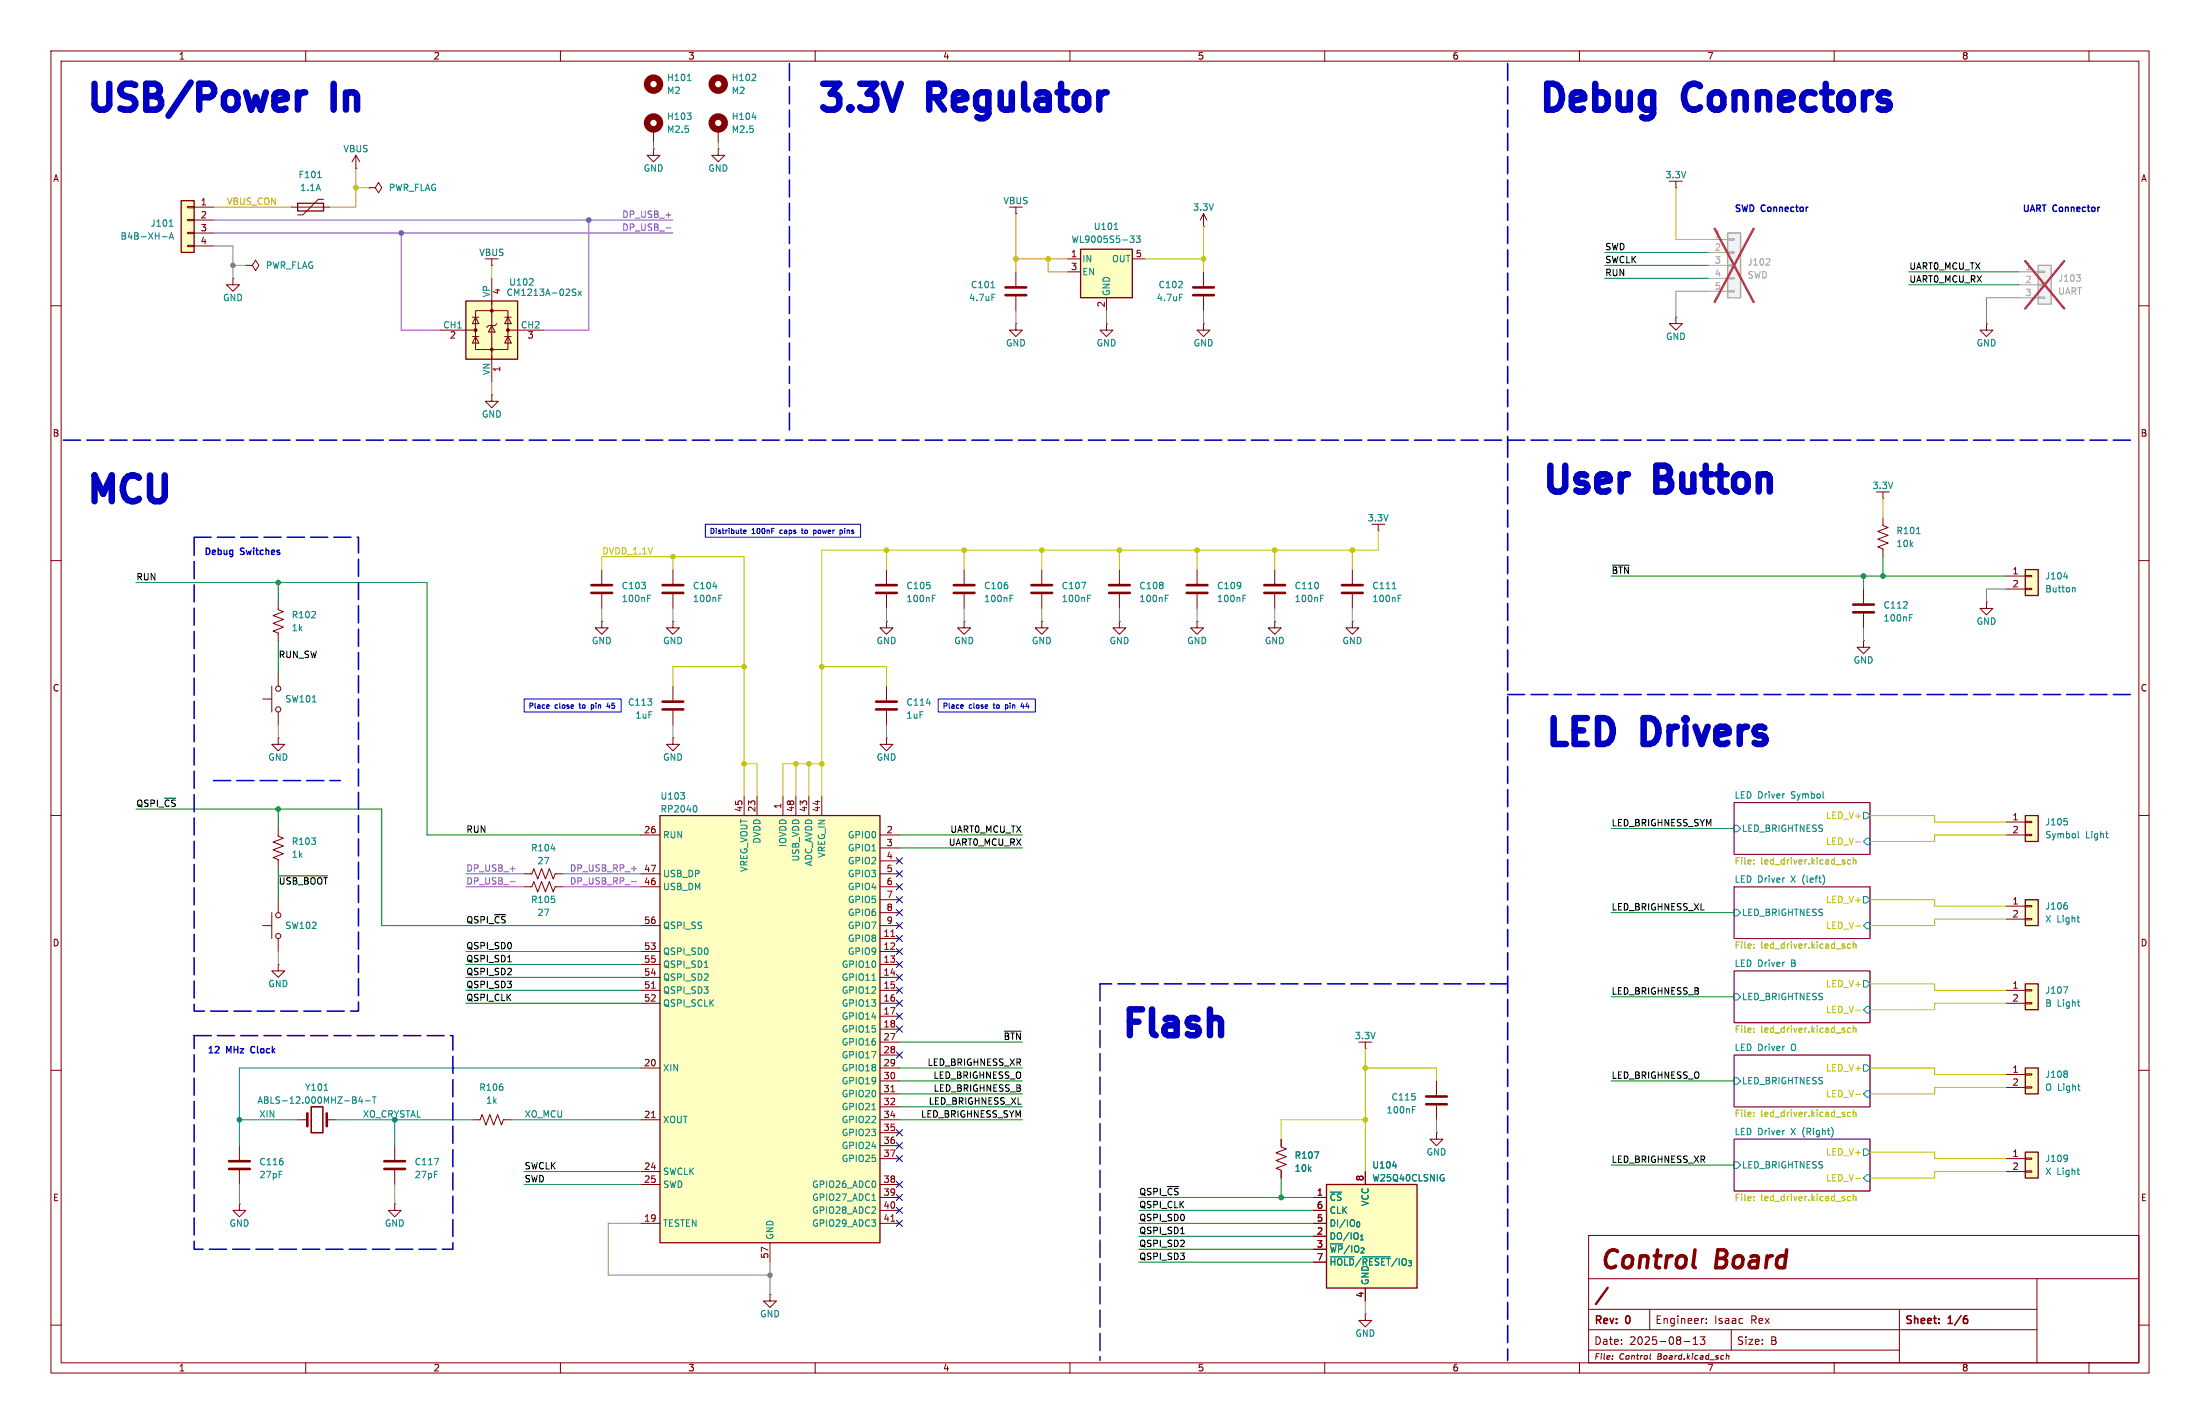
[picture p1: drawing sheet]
<svg xmlns="http://www.w3.org/2000/svg" width="432mm" height="279mm" viewBox="0 0 432 279" stroke-linecap="round" stroke-linejoin="round" font-family="sans-serif">
<path d="M0 0h431.8v279.4h-431.8z" fill="#fff" stroke="#fff" stroke-width=".2"/>
<g fill="none" stroke="#840000" stroke-width=".2">
<path d="M10 10h411.8v259.4h-411.8zM12 12h407.8v255.4h-407.8zM60 10v2M110 10v2M160 10v2M210 10v2M260 10v2M310 10v2M360 10v2M410 10v2M10 60h2M419.8 60h2"/>
<path d="M10 110h2M419.8 110h2M10 160h2M419.8 160h2M10 210h2M419.8 210h2M10 260h2M268 257.8v1.3h1.2l-1.2 1.3-1.3-1.3h1.3M268 257.8h.1M311.8 242.4h108v25h-108zM311.8 256.9h88M311.8 250.9h108"/>
<path d="M323.8 256.9v4M334.3 258.7h.1M334.9 259.5v.2M334.9 258.8v.1M372.8 256.9v10.5M399.8 250.9v16.5M419.8 260h2M60 267.4v2M110 267.4v2M160 267.4v2M210 267.4v2M260 267.4v2"/>
<path d="M310 267.4v2M311.8 264.9h61M311.8 260.9h88M316.5 266v.1M323.9 265.6l-.1 .9 .2 .2M330.5 263.2h1.2M332.3 263.8h.9M332.3 262.7l.5-.4v1.5M333.7 262.3h.9l-.5 .6 .4 .1v.6l-.2 .2-.6-.2M338.2 266h.2M338.9 266.1l.4-.1v.7M338.9 265.6l-.1 1.1"/>
<path d="M339.8 261v3.9M360 267.4v2M410 267.4v2"/>
</g>
<path d="M385.8 258.2h.3M385.9 258.7l.3 .3v.4l-.3 .3" fill="none" stroke="#840000" stroke-width=".3"/>
<path d="M315.6 252.7l-2.4 3.2" fill="none" stroke="#840000" stroke-width=".45"/>
<path d="M340.4 157.5h26.6v10.1h-26.6zM340.4 174h26.6v10.2h-26.6zM340.4 190.5h26.6v10.2h-26.6zM340.4 207h26.6v10.2h-26.6zM340.4 223.5h26.6v10.2h-26.6z" fill="none" stroke="#840084" stroke-width=".2"/>
<path d="M364.2 165.2h1M364.2 198.2h1M364.2 181.7h1M364.2 214.7h1M364.2 231.2h1" fill="none" stroke="#c2c200" stroke-width=".2"/>
<g fill="none" stroke="#008484" stroke-width=".2">
<path d="M365.8 159.4h.6l.6 .6-.6 .7h-.6zM340.4 161.9h.6l.6 .7-.6 .6h-.6zM340.4 178.4h.6l.6 .7-.6 .6h-.6zM358.1 172.2v.9M365.8 175.9h.6l.6 .6-.6 .7h-.6zM366.4 164.5h.6v1.2h-.6l-.6-.6zM340.4 194.9h.6l.6 .7-.6 .6h-.6zM365.8 192.4h.6l.6 .6-.6 .7h-.6zM366.4 197.5h.6v1.3h-.6l-.6-.7zM366.4 181h.6v1.2h-.6l-.6-.6zM340.4 211.5h.6l.6 .6-.6 .6h-.6zM365.8 208.9h.6l.6 .7-.6 .6h-.6z"/>
<path d="M366.4 214h.6v1.3h-.6l-.6-.7zM340.4 228h.6l.6 .6-.6 .6h-.6zM365.8 225.4h.6l.6 .7-.6 .6h-.6zM366.4 230.5h.6v1.3h-.6l-.6-.7z"/>
</g>
<g fill="none" stroke="#848400" stroke-width=".2">
<path d="M344.2 168.8v.1M344.2 169.4v.1M363.2 168.8l-.4-.1-.2 .2 .1 .6h.5M363.7 168.3v1.2M363.7 168.8h.5l.1 .7M344.2 185.3v.1M344.2 185.9v.2M363.2 185.3l-.4-.1-.2 .3 .1 .5h.5M363.7 184.8v1.3M363.7 185.3h.5l.1 .8M344.2 201.8v.1M344.2 202.4v.2"/>
<path d="M344.2 218.3v.1M344.2 219v.1M363.2 201.8l-.4-.1-.2 .3 .1 .5h.5M363.2 218.3l-.4-.1-.2 .3 .1 .5h.5M363.7 201.3v1.3M363.7 217.8v1.3M363.7 201.8h.5l.1 .8M363.7 218.4l.5-.1 .1 .8M344.2 235.5v.1M344.2 234.8v.1M363.2 234.8l-.4-.1-.2 .3 .1 .5h.5M363.7 234.9l.5-.1 .1 .8"/>
<path d="M363.7 234.3v1.3"/>
</g>
<path d="M397.5 209.6h2.5v5h-2.5z" fill="#ffffc2"/>
<path d="M397.5 209.6h2.5v5h-2.5z" fill="none" stroke="#840000" stroke-width=".25"/>
<path d="M393.7 210.8h3.8M393.7 213.4h3.8M397.5 210.7h1.3v.2h-1.3zM397.5 213.2h1.3v.3h-1.3z" fill="none" stroke="#840000" stroke-width=".2"/>
<path d="M405.7 210.2l.1 .2-.1 .2M405.7 210.7l.1 .2-.1 .4M407.8 213.1h.5M408.1 213.9h.2" fill="none" stroke="#008484" stroke-width=".2"/>
<path d="M212.1 48.9h10.1v9.5h-10.1z" fill="#ffffc2"/>
<path d="M212.1 48.9h10.1v9.5h-10.1z" fill="none" stroke="#840000" stroke-width=".25"/>
<g fill="none" stroke="#840000" stroke-width=".2">
<path d="M199.4 41.9h.1M199.4 40.6v1.3M199.4 53.3v2.8M199.4 58.2v2.8M209.5 50.8h2.6M209.5 53.3h2.6M217.2 58.4v2.6M222.2 50.8h2.6M199.4 63.5v1.3h1.3l-1.3 1.2-1.3-1.2h1.3M199.4 63.5h.1M217.2 63.5v1.3h1.2l-1.2 1.2-1.3-1.2h1.3M217.2 63.5h.1"/>
<path d="M204.5 111.8v2.8M204.5 116.6v2.8M174 121.9v1.3h1.3l-1.3 1.3-1.3-1.3h1.3M174 121.9h.1M174 134.6v2.8M174 139.4v2.8M204.5 121.9v1.3h1.2l-1.2 1.3-1.3-1.3h1.3M204.5 121.9h.1M219.7 121.9v1.3h1.3l-1.3 1.3-1.3-1.3h1.3M219.7 121.9h.1M132.1 144.8v1.3h1.2l-1.2 1.2-1.3-1.2h1.3M132.1 144.8h.1"/>
<path d="M174 144.8v1.3h1.3l-1.3 1.2-1.3-1.2h1.3M174 144.8h.1"/>
</g>
<path d="M194.5 56.5h.7M194.7 57.7h.6M218.7 45h.7M221.8 46.3h.8l-.4 .5 .3 .1 .1 .4-.3 .3h-.3M223 46.3h.8l-.4 .5 .3 .1v.5l-.1 .2-.6-.2M212.3 114.2h.8l-.5 1.3M213.5 117.4h.4M213.5 116.8h.6M181.8 138h.8" fill="none" stroke="#008484" stroke-width=".2"/>
<path d="M197.4 56.4h4M197.4 57.9h4M202.4 114.8h4.1M202.4 116.3h4.1M172 137.7h4M172 139.2h4" fill="none" stroke="#840000" stroke-width=".51"/>
<path d="M129.5 160h43.2v83.8h-43.2z" fill="#ffffc2"/>
<path d="M129.5 160h43.2v83.8h-43.2z" fill="none" stroke="#840000" stroke-width=".25"/>
<g fill="none" stroke="#840000" stroke-width=".2">
<path d="M235.6 43.2l.6-1.3 .7 1.3M236.2 44.5h.1M236.2 41.9v2.6M236.2 53.3v2.8M236.2 58.2v2.8M236.2 63.5v1.3h1.3l-1.3 1.2-1.3-1.2h1.3M236.2 63.5h.1M54.6 118.1v1.5l1 .4-2 .8 2 .7-2 .8 2 .8-2 .7 1 .4v1.5M132.1 111.8v2.8M132.1 116.6v2.8M174 111.8v2.8M174 116.6v2.8"/>
<path d="M189.2 111.8v2.8M189.2 116.6v2.8M219.7 111.8v2.8M219.7 116.6v2.8M234.9 111.8v2.8M234.9 116.6v2.8M270.5 104.1h.1M270.5 102.9v1.2M51.6 137.2h1.7M53.3 134.6v5.1M54.6 132.1v2.5M54.6 139.7v2.5"/>
<path d="M189.2 121.9v1.3h1.3l-1.3 1.3-1.2-1.3h1.2M189.2 121.9h.1M234.9 121.9v1.3h1.3l-1.3 1.3-1.2-1.3h1.2M234.9 121.9h.1M54.6 144.8v1.3h1.3l-1.3 1.2-1.3-1.2h1.3M54.6 144.8h.1M146 156.2v3.8M148.6 156.2v3.8M153.7 156.2v3.8M156.2 156.2v3.8M158.7 156.2v3.8M161.3 156.2v3.8"/>
<path d="M125.7 163.8h3.8M125.7 171.5h3.8M125.7 174h3.8M172.7 163.8h3.8M172.7 171.5h3.8M172.7 174h3.8M172.7 166.4h3.8M172.7 168.9h3.8M172.7 176.5h3.8M172.7 179.1h3.8M125.7 181.6h3.8M125.7 186.7h3.8"/>
<path d="M125.7 189.2h3.8M125.7 191.8h3.8M125.7 194.3h3.8M125.7 196.9h3.8M127.9 193.9h.7M172.7 181.6h3.8M172.7 186.7h3.8M172.7 189.2h3.8M172.7 191.8h3.8M172.7 194.3h3.8M172.7 196.9h3.8M172.7 184.2h3.8"/>
<path d="M172.7 199.4h3.8M174.9 183.7h.7M58.4 219.7h1.9M64.1 219.7h1.9M125.7 209.6h3.8M125.7 219.7h3.8M127.9 219.3h.7M172.7 209.6h3.8M172.7 219.7h3.8M172.7 201.9h3.8M172.7 204.5h3.8M172.7 207h3.8"/>
<path d="M172.7 212.1h3.8M172.7 214.6h3.8M172.7 217.2h3.8M174.9 214.2h.7M268 205.7h.1M268 204.5v1.2M281.9 212.1v2.8M281.9 216.9v2.8M77.5 236.2v1.3h1.2l-1.2 1.3-1.3-1.3h1.3M77.5 236.2h.1M77.5 224.8v2.8M77.5 229.6v2.8"/>
<path d="M125.7 229.9h3.8M125.7 232.4h3.8M172.7 232.4h3.8M172.7 222.3h3.8M172.7 224.8h3.8M172.7 227.3h3.8M172.7 235h3.8M172.7 237.5h3.8M174.9 239.6h.7M125.7 240h3.8M151.1 254v1.3h1.3l-1.3 1.2-1.2-1.2h1.2M151.1 254h.1"/>
<path d="M151.1 243.8v3.9M172.7 240h3.8"/>
<circle cx="54.6" cy="139.2" r=".51"/>
<circle cx="54.6" cy="135.1" r=".51"/>
</g>
<g fill="none" stroke="#008484" stroke-width=".2">
<path d="M231.5 57.7h.6M139.9 115.1h.8M141.1 117.4h.4M141.1 116.8h.6M183 117.4h.4M183 116.8h.6M198.2 117.4h.5M198.2 116.8h.6M228.7 117.4h.4M228.7 116.8h.6M244 117.4h.4M244 116.8h.6"/>
<path d="M61.3 137.7h.7M133.6 155.5h.8l-.5 .5M134.3 156.1v.6M136.5 158.1a.79 .79 0 0 1 0 1.2M138.3 189.8h.7M171.1 192.3h.8M63.6 213.9h.7M69.6 215.8l.3 .3-.2 .4M69.8 215.3l.1 .2-.1 .3M70.7 215.1l-.3 1h.8M71 215.6v.9M71.7 216h1"/>
<path d="M73.1 215.2h.7M73.4 215.2v1.3M171.1 217.7h.8M277.2 217.7h.5M277.2 217.1h.6M85.3 227.3h.8l-.5 1.2M171.1 235.5h.8"/>
</g>
<g fill="none" stroke="#840000" stroke-width=".51">
<path d="M234.2 56.4h4.1M234.2 57.9h4.1M130 114.8h4.1M130 116.3h4.1M172 114.8h4M172 116.3h4M187.2 114.8h4.1M187.2 116.3h4.1M217.7 114.8h4M217.7 116.3h4M232.9 114.8h4.1M232.9 116.3h4.1"/>
<path d="M60.3 218.4v2.6M64.1 218.4v2.6M279.9 215.1h4.1M279.9 216.7h4.1M75.4 227.8h4.1M75.4 229.4h4.1"/>
</g>
<path d="M61.1 217.2h2.3v5.1h-2.3z" fill="none" stroke="#840000" stroke-width=".3"/>
<path d="M260.3 232.4h17.8v20.3h-17.8z" fill="#ffffc2"/>
<path d="M260.3 232.4h17.8v20.3h-17.8z" fill="none" stroke="#840000" stroke-width=".25"/>
<g fill="none" stroke="#840000" stroke-width=".2">
<path d="M141 25.4v2.5M118.1 111.8v2.8M118.1 116.6v2.8M250.2 111.8v2.8M250.2 116.6v2.8M265.4 111.8v2.8M265.4 116.6v2.8M365.8 115.6v2.8M132.1 134.6v2.8M132.1 139.4v2.8M250.2 121.9v1.3h1.3l-1.3 1.3-1.3-1.3h1.3M250.2 121.9h.1"/>
<path d="M265.4 121.9v1.3h1.3l-1.3 1.3-1.2-1.3h1.2M265.4 121.9h.1M365.8 125.7v1.3h1.2l-1.2 1.3-1.3-1.3h1.3M365.8 125.7h.1M365.8 120.4v2.8M53.3 179.1v5.1M54.6 162.6v1.5l1 .4-2 .7 2 .8-2 .8 2 .7-2 .8 1 .4v1.5M54.6 176.5v2.6M102.9 171.5h1.5l.4-1.1 .7 2.1 .8-2.1 .8 2.1 .7-2.1 .8 2.1 .4-1h1.5M102.9 174h1.5l.4-1 .7 2 .8-2 .8 2 .7-2 .8 2 .4-1h1.5M51.6 181.6h1.7M54.6 189.2v1.3h1.3l-1.3 1.3-1.3-1.3h1.3"/>
<path d="M54.6 189.2h.1M54.6 184.2v2.5M251.5 223.5v1.5l1 .4-2.1 .8 2.1 .7-2.1 .8 2.1 .8-2.1 .7 1.1 .4v1.5M257.8 235h2.5M257.8 237.5h2.5M268 229.9v2.5M281.9 222.3v1.2h1.3l-1.3 1.3-1.2-1.3h1.2M281.9 222.3h.1M257.8 240h2.5M257.8 242.6h2.5M257.8 245.1h2.5M257.8 247.7h2.5"/>
<path d="M268 252.7v2.6"/>
<circle cx="54.6" cy="179.6" r=".51"/>
<circle cx="54.6" cy="183.6" r=".51"/>
</g>
<g fill="none" stroke="#008484" stroke-width=".2">
<path d="M147.6 15.8h.7M148.3 14.7v.4M147.6 23h.8M127.1 117.4h.4M127.1 116.8h.6M259.2 117.4h.4M259.2 116.8h.6M273.3 115.5h.7M274.4 117.4h.5M274.4 116.8h.6M374.8 121.2h.4M374.8 120.6h.6"/>
<path d="M108.2 166.5h.7M258 226h.8l-.5 1.3M273.3 228.8h.8M283.2 231.2h.2v.4l-.2 .1M283.3 230.4l.1 .1M261.1 246.6h4.7M267.4 246.6h5.5"/>
</g>
<path d="M116.1 114.8h4M116.1 116.3h4M248.2 114.8h4M248.2 116.3h4M263.4 114.8h4.1M263.4 116.3h4.1M363.7 118.6h4.1M130 137.7h4.1M130 139.2h4.1M363.7 120.1h4.1" fill="none" stroke="#840000" stroke-width=".51"/>
<g fill="none" stroke="#840000" stroke-width="1.3">
<circle cx="141" cy="16.5" r="1.27"/>
<circle cx="141" cy="24.1" r="1.27"/>
</g>
<path d="M397.5 111.8h2.5v5h-2.5z" fill="#ffffc2"/>
<path d="M397.5 111.8h2.5v5h-2.5z" fill="none" stroke="#840000" stroke-width=".25"/>
<path d="M141 29.2v1.3h1.2l-1.2 1.3-1.3-1.3h1.3M141 29.2h.1M45.7 54.6v1.3h-1.3l1.3 1.3 1.3-1.3h-1.3M45.7 54.6h.1M393.7 113h3.8M393.7 115.6h3.8M397.5 112.9h1.3v.3h-1.3zM397.5 115.4h1.3v.3h-1.3z" fill="none" stroke="#840000" stroke-width=".2"/>
<path d="M405.1 113.2h.7M406.9 115.3l.4 .2v.6" fill="none" stroke="#008484" stroke-width=".2"/>
<path d="M400 52.1h2.6v7.6h-2.6z" fill="#f0f0f0"/>
<path d="M400 52.1h2.6v7.6h-2.6z" fill="none" stroke="#a1a1a1" stroke-width=".25"/>
<path d="M396.2 53.3h3.8M396.2 55.9h3.8M396.2 58.4h3.8M400 53.2h1.3v.3h-1.3zM400 55.8h1.3v.2h-1.3zM400 58.3h1.3v.2h-1.3zM407.5 53.9h.8l-.4 .5M408.2 54.5l.1 .1-.1 .5" fill="none" stroke="#a1a1a1" stroke-width=".2"/>
<path d="M397.5 51.2l7.7 9.3M405.2 51.2l-7.7 9.3" fill="none" stroke="#ff2626" stroke-width=".46"/>
<path d="M369.6 97.8h.1M369.6 96.5v1.3M369.6 101.6v1.5l1 .4-2 .8 2 .7-2 .8 2 .8-2 .7 1 .4v1.5" fill="none" stroke="#840000" stroke-width=".2"/>
<path d="M376.2 104.7h.7" fill="none" stroke="#008484" stroke-width=".2"/>
<path d="M339.1 45.7h2.5v12.7h-2.5z" fill="#f0f0f0"/>
<path d="M339.1 45.7h2.5v12.7h-2.5z" fill="none" stroke="#a1a1a1" stroke-width=".25"/>
<path d="M335.3 47h3.8M335.3 49.5h3.8M335.3 52.1h3.8M335.3 54.6h3.8M335.3 57.2h3.8M339.1 46.9h1.3v.2h-1.3zM339.1 49.4h1.3v.3h-1.3zM339.1 51.9h1.3v.3h-1.3zM339.1 54.5h1.3v.2h-1.3zM339.1 57h1.3v.3h-1.3zM347.2 50.8l.1 .5-.7 .7h.8" fill="none" stroke="#a1a1a1" stroke-width=".2"/>
<path d="M336.5 44.9l7.7 14.4M344.2 44.9l-7.7 14.4" fill="none" stroke="#ff2626" stroke-width=".46"/>
<path d="M328.9 36.8h.1M328.9 35.6v1.2M48.3 52.1h1.2l.7-1 .6 1-.6 1-.7-1M48.3 52.1h.1M96.5 52.1h.1M96.5 50.8v1.3M96.5 77.5v1.2h1.3l-1.3 1.3-1.3-1.3h1.3M96.5 77.5h.1M328.9 62.2v1.3h1.3l-1.3 1.3-1.2-1.3h1.2M328.9 62.2h.1M389.9 63.5v1.3h1.3l-1.3 1.2-1.3-1.2h1.3M389.9 63.5h.1" fill="none" stroke="#840000" stroke-width=".2"/>
<path d="M91.4 59.1h10.2v11.4h-10.2z" fill="#ffffc2"/>
<g fill="none" stroke="#840000" stroke-width=".2">
<path d="M96.5 54.6v20.3M86.4 64.8h6.9M92.7 62.2h1.3M92.7 66h1.3M93.3 61h6.4v7.6h-6.4zM93.3 62.2l.7 1.3h-1.3zM93.3 66l.7 1.3h-1.3zM96.5 63.9l.7 1.3h-1.3zM97.5 63.5l-.3 .4h-1.3l-.4 .4M99.1 62.2h1.2M99.1 66h1.2M99.7 62.2l.6 1.3h-1.2z"/>
<path d="M99.7 66l.6 1.3h-1.2zM99.7 64.8h7M389.9 118.1v1.3h1.3l-1.3 1.3-1.3-1.3h1.3M389.9 118.1h.1M132.1 121.9v1.3h1.2l-1.2 1.3-1.3-1.3h1.3M132.1 121.9h.1"/>
</g>
<path d="M91.4 59.1h10.2v11.4h-10.2z" fill="none" stroke="#840000" stroke-width=".25"/>
<g fill="#840000" stroke="#840000" stroke-width=".2">
<circle cx="93.3" cy="64.8" r=".28"/>
<circle cx="96.5" cy="61" r=".28"/>
<circle cx="96.5" cy="68.6" r=".28"/>
<circle cx="99.7" cy="64.8" r=".28"/>
</g>
<g fill="none" stroke="#008484" stroke-width=".2">
<path d="M99.9 56.8a.61 .61 0 0 0-.2 .8 .61 .61 0 0 0 .8 .3M101 58v-1.3l.4 .9 .4-.9v1.3M102.4 58h.7M102.4 57.1l.4-.4v1.3M103.9 56h.8M104.3 56.8v.5l-.8 .7h.8M104.6 54.8v.4M104.8 58h.7M104.8 57.1l.4-.4v1.3M106 56.7h.7l-.4 .5 .4 .1v.6l-.2 .1-.5-.1M107.1 58l.4-1.3 .5 1.3M107.2 57.6h.6"/>
<path d="M108.4 57.5h.9M110.1 56.8l.1-.1a.68 .68 0 0 1 .4 .6 .68 .68 0 0 1-.4 .7 .84 .84 0 0 1-.1-1.2zM111.1 56.8l.5-.1 .2 .4-.8 .9h.8M113 56.8l-.5-.1-.1 .1v.4l.5 .2 .1 .3-.2 .3-.5-.1M113.5 57.1l.6 .9M114.1 57.1l-.6 .9"/>
</g>
<path d="M397.5 160h2.5v5.1h-2.5z" fill="#ffffc2"/>
<path d="M397.5 160h2.5v5.1h-2.5z" fill="none" stroke="#840000" stroke-width=".25"/>
<path d="M69.8 33h.1M69.8 30.5l.8 1.3M69.8 30.5l-.7 1.3M69.8 30.5v2.5M393.7 161.3h3.8M393.7 163.8h3.8M397.5 161.2h1.3v.2h-1.3zM397.5 163.7h1.3v.3h-1.3z" fill="none" stroke="#840000" stroke-width=".2"/>
<path d="M134.9 15.8h.7M405.1 160.6h.6M405.7 161.1l.1 .2-.1 .5M407.9 163.1v1.1l.2 .2M413.3 163.6h.5M413.6 164.4h.2" fill="none" stroke="#008484" stroke-width=".2"/>
<circle cx="128.3" cy="16.5" r="1.27" fill="none" stroke="#840000" stroke-width="1.3"/>
<path d="M35.6 39.4h2.5v10.1h-2.5z" fill="#ffffc2"/>
<path d="M35.6 39.4h2.5v10.1h-2.5zM58.4 39.9h5.1v1.5h-5.1z" fill="none" stroke="#840000" stroke-width=".25"/>
<g fill="none" stroke="#840000" stroke-width=".2">
<path d="M63.5 39.1h-1l-3.1 3.1h-1M128.3 29.2v1.3h1.2l-1.2 1.3-1.3-1.3h1.3M128.3 29.2h.1M128.3 25.4v2.5M36.8 40.5h1.3v.3h-1.3zM36.8 43.1h1.3v.2h-1.3zM36.8 45.6h1.3v.2h-1.3zM36.8 48.1h1.3v.3h-1.3zM38.1 40.6h3.8M38.1 43.2h3.8M38.1 45.7h3.8M38.1 48.3h3.8"/>
<path d="M57.1 40.6h7.7M92.7 219.7h1.5l.4-1 .8 2 .7-2 .8 2 .8-2 .7 2 .4-1h1.5M47 236.2v1.3h1.3l-1.3 1.3-1.3-1.3h1.3M47 236.2h.1M47 224.8v2.8M47 229.6v2.8"/>
</g>
<path d="M62.4 34.9h.7M134.9 22.2h.7l-.4 .5M135.6 22.8v.5M31.8 46.5h1M33.2 46.9l.4-1.2 .5 1.2M33.2 44.4h.7M33.3 46.6h.6" fill="none" stroke="#008484" stroke-width=".2"/>
<circle cx="128.3" cy="24.1" r="1.27" fill="none" stroke="#840000" stroke-width="1.3"/>
<path d="M45 227.8h4M45 229.4h4" fill="none" stroke="#840000" stroke-width=".51"/>
<path d="M397.5 226.1h2.5v5h-2.5z" fill="#ffffc2"/>
<path d="M397.5 226.1h2.5v5h-2.5z" fill="none" stroke="#840000" stroke-width=".25"/>
<path d="M72.4 36.8h1.3l.6-1 .6 1-.6 1-.6-1M72.4 36.8h.1M393.7 227.3h3.8M393.7 229.9h3.8M397.5 227.2h1.3v.3h-1.3zM397.5 229.7h1.3v.3h-1.3z" fill="none" stroke="#840000" stroke-width=".2"/>
<path d="M405.7 226.7l.1 .7-.2 .4M405.8 227.2l-.1 .2M407.7 229.6h.4M408 230.4h.1" fill="none" stroke="#008484" stroke-width=".2"/>
<path d="M397.5 176.5h2.5v5.1h-2.5z" fill="#ffffc2"/>
<path d="M397.5 176.5h2.5v5.1h-2.5z" fill="none" stroke="#840000" stroke-width=".25"/>
<path d="M393.7 177.8h3.8M397.5 177.7h1.3v.2h-1.3zM393.7 180.3h3.8M397.5 180.2h1.3v.3h-1.3z" fill="none" stroke="#840000" stroke-width=".2"/>
<path d="M405.7 177.7l.1 .1-.1 .5M407.7 180.1h.4M408 180.9h.1" fill="none" stroke="#008484" stroke-width=".2"/>
<path d="M397.5 193h2.5v5.1h-2.5z" fill="#ffffc2"/>
<path d="M397.5 193h2.5v5.1h-2.5z" fill="none" stroke="#840000" stroke-width=".25"/>
<g fill="none" stroke="#840000" stroke-width=".2">
<path d="M118.1 121.9v1.3h1.3l-1.3 1.3-1.3-1.3h1.3M118.1 121.9h.1M393.7 194.3h3.8M393.7 196.9h3.8M397.5 194.2h1.3v.2h-1.3zM397.5 196.7h1.3v.3h-1.3zM251.5 223.5v1.3M251.5 229.9v1.2M257.8 235h2.5M257.8 237.5h2.5M268 229.9v2.5M257.8 240h2.5"/>
<path d="M257.8 242.6h2.5M257.8 245.1h2.5M257.8 247.7h2.5M268 252.7v2.6"/>
</g>
<g fill="none" stroke="#008484" stroke-width=".2">
<path d="M405 193.6h.8l-.5 1.3M407.7 196.6h.5M408.1 197.4h.1M47 219.7h11.4M66 219.7h26.7M77.5 219.7v5.1M100.3 219.7h25.4M125.7 209.6h-78.7v15.2M258 226h.8l-.5 1.3M273.3 228.8h.8M283.2 231.2h.2v.4l-.2 .1M283.3 230.4l.1 .1"/>
<path d="M261.1 246.6h4.7M267.4 246.6h5.5"/>
</g>
<g fill="none" stroke="#9a3dba" stroke-width=".2">
<path d="M41.9 43.2h90.2M41.9 45.7h90.2M78.7 45.7v19.1h7.7M115.6 43.2v21.6h-8.9M130.7 42.2h1M130.7 44.7h1M91.4 174h11.5M91.4 171.5h11.5M100.1 170.5h1M100.1 173h1M110.5 174h15.2M110.5 171.5h15.2"/>
<path d="M124 170.5h.9M124 173h.9"/>
</g>
<path d="M316.5 110.9h3.3M54.8 171.9h9.5M99.6 188.7h.8M197.1 202.3h3.3M231.7 242.1h.7" fill="none" stroke="#000" stroke-width=".2"/>
<path d="M154.9 12.4v73.2M295.9 12.4v74M12.4 86.4h283.5M295.9 86.4h123.5M295.9 86.4v180.6M38.1 105.4h32.3v93h-32.3zM295.9 136.3h123.5M41.9 153.2h24.9M215.9 193v74M295.9 193h-80M38.1 203.2h50.8v41.9h-50.8z" fill="none" stroke="#0000c2" stroke-width=".3" stroke-dasharray="3.4 1.2"/>
<g fill="none" stroke="#c2c200" stroke-width=".2">
<path d="M328.9 36.8v10.2h6.4M224.8 50.8h11.4M236.2 44.5v8.8M369.6 97.8v3.8M118.1 111.8v-2.6h27.9v47M132.1 109.2v2.6M174 108v3.8M189.2 108v3.8M204.5 108v3.8M219.7 108v3.8M234.9 108v3.8M250.2 108v3.8"/>
<path d="M265.4 108v3.8M270.5 104.1v3.9h-109.2v48.2M146 130.8h-13.9v3.8M161.3 130.8h12.7v3.8M146 149.9h2.6v6.3M156.2 149.9v6.3M158.7 149.9v6.3M161.3 149.9h-7.6v6.3M367 160h12.7v1.3h14M367 176.5h12.7v1.3h14M393.7 163.8h-14v1.3h-12.7M367 193h12.7v1.3h14"/>
<path d="M393.7 180.3h-14v1.3h-12.7M393.7 196.9h-14v1.2h-12.7M268 209.6h13.9v2.5M268 205.7v24.2M268 219.7h-16.5v3.8M367 209.6h12.7v1.2h14M393.7 213.4h-14v1.2h-12.7M367 226.1h12.7v1.2h14M393.7 229.9h-14v1.2h-12.7"/>
</g>
<path d="M69.8 33v7.6h-5M69.8 36.8h2.6M41.9 40.6h15.2M96.5 52.1v2.5M199.4 41.9v11.4M199.4 50.8h10.1M205.7 50.8v2.5h3.8" fill="none" stroke="#dd8500" stroke-width=".2"/>
<g fill="none" stroke="#848484" stroke-width=".2">
<path d="M128.3 27.9v1.3M141 27.9v1.3M41.9 48.3h3.8v6.3M45.7 52.1h2.6M335.3 57.2h-6.4v5M396.2 58.4h-6.3v5.1M96.5 74.9v2.6M199.4 61v2.5M217.2 61v2.5M236.2 61v2.5M118.1 119.4v2.5M132.1 119.4v2.5"/>
<path d="M174 119.4v2.5M189.2 119.4v2.5M204.5 119.4v2.5M219.7 119.4v2.5M234.9 119.4v2.5M250.2 119.4v2.5M265.4 119.4v2.5M393.7 115.6h-3.8v2.5M365.8 123.2v2.5M54.6 142.2v2.6M132.1 142.2v2.6M174 142.2v2.6"/>
<path d="M54.6 186.7v2.5M281.9 219.7v2.6M47 232.4v3.8M77.5 232.4v3.8M125.7 240h-6.3v10.2h31.7M151.1 247.7v6.3M268 255.3v2.5"/>
</g>
<g fill="none" stroke="#008400" stroke-width=".2">
<path d="M315 49.5h20.3M315 54.6h20.3M315 52.1h20.3M374.6 53.3h21.6M374.6 55.9h21.6M26.7 114.3h57.1v49.5h41.9M54.6 114.3v3.8M316.2 113h77.5M365.8 113v2.6M369.6 109.2v3.8M54.6 125.7v6.4M26.7 158.8h48.2v22.8h50.8"/>
<path d="M54.6 158.8v3.8M54.6 170.2v6.3M176.5 166.4h24.2M176.5 163.8h24.2M316.2 162.6h24.2M316.2 179.1h24.2M91.4 191.8h34.3M91.4 194.3h34.3M91.4 189.2h34.3M91.4 186.7h34.3M91.4 196.9h34.3M316.2 195.6h24.2"/>
<path d="M176.5 204.5h24.2M176.5 219.7h24.2M176.5 209.6h24.2M176.5 212.1h24.2M176.5 217.2h24.2M176.5 214.6h24.2M316.2 212.1h24.2M102.9 232.4h22.8M102.9 229.9h22.8M223.5 235h34.3M223.5 237.5h34.3M251.5 231.1v3.9"/>
<path d="M316.2 228.6h24.2M223.5 247.7h34.3M223.5 240h34.3M223.5 245.1h34.3M223.5 242.6h34.3"/>
</g>
<g fill="none" stroke="#000084" stroke-width=".2">
<path d="M175.9 168.3l1.2 1.2M175.9 170.8l1.2 1.3M175.9 178.5l1.2 1.2M175.9 175.9l1.2 1.2M175.9 173.4l1.2 1.2M177.1 168.3l-1.2 1.2M177.1 170.8l-1.2 1.3M177.1 178.5l-1.2 1.2M177.1 175.9l-1.2 1.2M177.1 173.4l-1.2 1.2M175.9 196.2l1.2 1.3M175.9 198.8l1.2 1.2"/>
<path d="M175.9 181l1.2 1.2M175.9 191.2l1.2 1.2M175.9 183.5l1.2 1.3M175.9 193.7l1.2 1.2M175.9 188.6l1.2 1.2M175.9 186.1l1.2 1.2M177.1 196.2l-1.2 1.3M177.1 198.8l-1.2 1.2M177.1 181l-1.2 1.2M177.1 191.2l-1.2 1.2M177.1 183.5l-1.2 1.3M177.1 193.7l-1.2 1.2"/>
<path d="M177.1 188.6l-1.2 1.2M177.1 186.1l-1.2 1.2M175.9 201.3l1.2 1.2M175.9 206.4l1.2 1.2M177.1 201.3l-1.2 1.2M177.1 206.4l-1.2 1.2M175.9 221.6l1.2 1.3M175.9 224.2l1.2 1.2M175.9 226.7l1.2 1.2M175.9 236.9l1.2 1.2M175.9 239.4l1.2 1.2M175.9 234.3l1.2 1.3"/>
<path d="M175.9 231.8l1.2 1.2M177.1 221.6l-1.2 1.3M177.1 224.2l-1.2 1.2M177.1 226.7l-1.2 1.2M177.1 236.9l-1.2 1.2M177.1 239.4l-1.2 1.2M177.1 234.3l-1.2 1.3M177.1 231.8l-1.2 1.2"/>
</g>
<g fill="none" stroke="#0000c2" stroke-width=".2">
<path d="M138.4 102.9h30.5v2.5h-30.5zM140.1 103.8l-.5-.1v1M140.6 103.7v.1M141.9 103.7v.8M143.1 103.7v.1M143.6 103.7v1M145.4 103.7v.8M146.1 104l.3 .1v.2h-.4M146.4 104.6l-.3 .1M147.8 103.8l.1-.1v1M148.7 103.8h.4M149.6 103.8h.4"/>
<path d="M152 103.7h-.5v1M153.1 104.1v.5M157.3 104h.4M157.4 103.7v.8l.3 .2M160 104l.2 .2v.3l-.2 .2M165.8 103.7v.1M165.8 104v.7M102.9 137.2h19v2.5h-19zM104.5 138.1l-.5-.1v1M105 138v.8M109.9 138v.8M113.6 138.3h.4"/>
<path d="M113.8 138v.8M116.1 138.3h.2l.2 .2M116.1 138.3v1M116.5 138.8l-.2 .2-.2-.1M117 138v.1M119.3 137.9l-.2 .7h.6M119.6 138.3v.7M120.6 138h-.5v.4M184.1 137.2h19.1v2.5h-19.1zM185.8 138.1l-.5-.1v1M186.3 138v.8M191.1 138v.8"/>
<path d="M194.9 138.3h.4M195.1 138v.8M197.3 138.3h.3l.2 .2M197.3 138.3v1M197.8 138.8l-.2 .2-.3-.1M198.3 138v.1M200.6 137.9l-.2 .7h.6M200.9 138.3v.7M201.6 137.9l-.2 .7"/>
</g>
<g fill="none" stroke="#0000c2" stroke-width="1.3">
<path d="M18.6 16.4v4.1M21.5 16.4v4.1M26.5 16.7l-.7-.3h-1.2a1.3 1.3 0 0 0-1 1.5M31.4 17.9a1.3 1.3 0 0 0-1-1.5h-1.7v5.1M37.4 16.2l-4.3 6.5M42 18.1a1.38 1.38 0 0 0-.9-1.7h-2v5.1M58.5 18.1v3.4M59.9 18.1a1.3 1.3 0 0 0-1.4 1M65.5 16.4v5.1M161.6 16.4h3.1l-1.7 2M168.8 16.4h3.2l-1.7 2M173.4 16.4l1.7 5.1 1.7-5.1"/>
<path d="M185.3 18.1a1.38 1.38 0 0 0-1-1.7h-1.9v5.1M201 16.4v4.4M208.3 16.4v4.4M306.3 17.6l-.7-.9-.7-.3h-1.2v5.1M313.1 16.4v5.1M333.7 16.9a1.76 1.76 0 0 0-2.9 .7M358.3 16.4v4.4M18.6 98.4v-5.1l1.6 3.6 1.7-3.6v5.1M27.3 93.8a1.76 1.76 0 0 0-2.9 .7M29.4 93.3v4.1M32.3 93.3v4.1M304.3 91.4v4.1"/>
<path d="M307.2 91.4v4.1M327.8 92.8a1.3 1.3 0 0 0-1-1.4h-1.7v5M334.8 91.4v4.3M337.7 91.4v4.3M304.9 140.9v5.1M311.5 140.9h-2.4v5.1M316.3 142.1l-.7-1-.7-.2h-1.3v5.1M325.3 142.1l-.8-1-.7-.2h-1.2v5.1M330.8 140.9l-.2 .2 .2 .3M330.8 140.9l.3 .2-.3 .3M330.8 140.9v.5M224.2 198h-2.4v5.1"/>
<path d="M226.1 198v4.4M237.5 198v5.1"/>
</g>
<path d="M49.3 205.5l-.1 .4 .1 .5" fill="none" stroke="#0000c2" stroke-width=".25"/>
<g fill="#c2c200" stroke="#c2c200" stroke-width=".2">
<circle cx="146" cy="149.9" r=".46"/>
<circle cx="146" cy="130.8" r=".46"/>
<circle cx="156.2" cy="149.9" r=".46"/>
<circle cx="158.7" cy="149.9" r=".46"/>
<circle cx="161.3" cy="130.8" r=".46"/>
<circle cx="161.3" cy="149.9" r=".46"/>
<circle cx="132.1" cy="109.2" r=".46"/>
<circle cx="268" cy="219.7" r=".46"/>
<circle cx="268" cy="209.6" r=".46"/>
<circle cx="265.4" cy="108" r=".46"/>
<circle cx="236.2" cy="50.8" r=".46"/>
<circle cx="250.2" cy="108" r=".46"/>
<circle cx="204.5" cy="108" r=".46"/>
<circle cx="189.2" cy="108" r=".46"/>
<circle cx="234.9" cy="108" r=".46"/>
<circle cx="174" cy="108" r=".46"/>
<circle cx="219.7" cy="108" r=".46"/>
</g>
<g fill="#008400" stroke="#008400" stroke-width=".2">
<circle cx="54.6" cy="158.8" r=".46"/>
<circle cx="54.6" cy="114.3" r=".46"/>
<circle cx="251.5" cy="235" r=".46"/>
<circle cx="369.6" cy="113" r=".46"/>
<circle cx="365.8" cy="113" r=".46"/>
</g>
<g fill="#848484" stroke="#848484" stroke-width=".2">
<circle cx="45.7" cy="52.1" r=".46"/>
<circle cx="151.1" cy="250.2" r=".46"/>
</g>
<g fill="#dd8500" stroke="#dd8500" stroke-width=".2">
<circle cx="69.8" cy="36.8" r=".46"/>
<circle cx="199.4" cy="50.8" r=".46"/>
<circle cx="205.7" cy="50.8" r=".46"/>
</g>
<g fill="#9a3dba" stroke="#9a3dba" stroke-width=".2">
<circle cx="78.7" cy="45.7" r=".46"/>
<circle cx="115.6" cy="43.2" r=".46"/>
</g>
<circle cx="47" cy="219.7" r=".46" fill="#008484" stroke="#008484" stroke-width=".2"/>
<g font-size="7.1" fill="#0000c2">
<text x="16.5" y="25.2">USB/Power</text>
<text x="66.2" y="25.2">In</text>
<text x="160" y="25.2">3.3V</text>
<text x="183.1" y="25.2">Regulator</text>
<text x="301.6" y="25.2">Debug</text>
<text x="331.5" y="25.2">Connectors</text>
<text x="16.5" y="102">MCU</text>
<text x="302.3" y="100.1">User</text>
<text x="325.9" y="100.1">Button</text>
<text x="302.9" y="149.6">LED</text>
<text x="323.3" y="149.6">Drivers</text>
<text x="219.7" y="206.8">Flash</text>
</g>
<g font-size="4.9" fill="#840000">
<text x="313.8" y="249.9">Control</text>
<text x="336.9" y="249.9">Board</text>
</g>
<g font-size="2.1" fill="#840000">
<text x="312.8" y="260.2">Rev:</text>
<text x="319.2" y="260.2">0</text>
<text x="324.8" y="260">Engineer:</text>
<text x="336.5" y="260">Isaac</text>
<text x="343.7" y="260">Rex</text>
<text x="373.8" y="260.2">Sheet:</text>
<text x="382.5" y="260.2">1/6</text>
<text x="312.8" y="264.1">Date:</text>
<text x="319.8" y="264.1">2025-08-13</text>
<text x="340.8" y="264.1">Size:</text>
<text x="347.5" y="264.1">B</text>
</g>
<g font-size="1.8" fill="#840000">
<text x="35" y="11.9">1</text>
<text x="85" y="11.9">2</text>
<text x="135" y="11.9">3</text>
<text x="185" y="11.9">4</text>
<text x="235" y="11.9">5</text>
<text x="285" y="11.9">6</text>
<text x="335" y="11.9">7</text>
<text x="385" y="11.9">8</text>
<text x="10.3" y="35.9">A</text>
<text x="420.1" y="35.9">A</text>
<text x="39.3" y="40.4">1</text>
<text x="39.3" y="42.9">2</text>
<text x="39.3" y="45.5">3</text>
<text x="39.3" y="48">4</text>
<text x="210.1" y="50.5">1</text>
<text x="210.1" y="53.1">3</text>
<text x="222.8" y="50.5">5</text>
<text x="98.5" y="57.9" transform="rotate(-90 98.5 57.9)">4</text>
<text x="216.9" y="60.4" transform="rotate(-90 216.9 60.4)">2</text>
<text x="88.2" y="66.8">2</text>
<text x="103.4" y="66.8">3</text>
<text x="98.5" y="73.1" transform="rotate(-90 98.5 73.1)">1</text>
<text x="10.3" y="85.9">B</text>
<text x="420.1" y="85.9">B</text>
<text x="394.9" y="112.8">1</text>
<text x="394.9" y="115.3">2</text>
<text x="10.3" y="135.9">C</text>
<text x="420.1" y="135.9">C</text>
<text x="145.8" y="159.4" transform="rotate(-90 145.8 159.4)">45</text>
<text x="148.3" y="159.4" transform="rotate(-90 148.3 159.4)">23</text>
<text x="153.4" y="158.8" transform="rotate(-90 153.4 158.8)">1</text>
<text x="156" y="159.4" transform="rotate(-90 156 159.4)">48</text>
<text x="158.5" y="159.4" transform="rotate(-90 158.5 159.4)">43</text>
<text x="161" y="159.4" transform="rotate(-90 161 159.4)">44</text>
<text x="394.9" y="161">1</text>
<text x="126.3" y="163.6">26</text>
<text x="173.9" y="163.6">2</text>
<text x="173.9" y="166.1">3</text>
<text x="394.9" y="163.6">2</text>
<text x="126.3" y="171.2">47</text>
<text x="126.3" y="173.7">46</text>
<text x="173.9" y="168.7">4</text>
<text x="173.9" y="171.2">5</text>
<text x="173.9" y="173.7">6</text>
<text x="173.9" y="176.3">7</text>
<text x="173.9" y="178.8">8</text>
<text x="394.9" y="177.5">1</text>
<text x="10.3" y="185.9">D</text>
<text x="126.3" y="181.4">56</text>
<text x="173.3" y="183.9">11</text>
<text x="173.9" y="181.4">9</text>
<text x="394.9" y="180.1">2</text>
<text x="420.1" y="185.9">D</text>
<text x="126.3" y="186.4">53</text>
<text x="126.3" y="189">55</text>
<text x="126.3" y="191.5">54</text>
<text x="173.3" y="186.4">12</text>
<text x="173.3" y="189">13</text>
<text x="173.3" y="191.5">14</text>
<text x="126.3" y="194.1">51</text>
<text x="126.3" y="196.6">52</text>
<text x="173.3" y="194.1">15</text>
<text x="173.3" y="196.6">16</text>
<text x="394.9" y="194.1">1</text>
<text x="394.9" y="196.6">2</text>
<text x="173.3" y="199.1">17</text>
<text x="173.3" y="201.7">18</text>
<text x="126.3" y="209.3">20</text>
<text x="173.3" y="204.2">27</text>
<text x="173.3" y="206.8">28</text>
<text x="173.3" y="209.3">29</text>
<text x="173.3" y="211.8">30</text>
<text x="173.3" y="214.4">31</text>
<text x="394.9" y="210.6">1</text>
<text x="394.9" y="213.1">2</text>
<text x="126.3" y="219.5">21</text>
<text x="173.3" y="216.9">32</text>
<text x="173.3" y="219.5">34</text>
<text x="173.3" y="222">35</text>
<text x="173.3" y="224.5">36</text>
<text x="173.3" y="227.1">37</text>
<text x="394.9" y="227.1">1</text>
<text x="126.3" y="229.6">24</text>
<text x="126.3" y="232.2">25</text>
<text x="173.3" y="232.2">38</text>
<text x="267.7" y="231.8" transform="rotate(-90 267.7 231.8)">8</text>
<text x="394.9" y="229.6">2</text>
<text x="10.3" y="235.9">E</text>
<text x="126.3" y="239.8">19</text>
<text x="173.3" y="234.7">39</text>
<text x="173.3" y="237.2">40</text>
<text x="173.3" y="239.8">41</text>
<text x="258.4" y="234.7">1</text>
<text x="258.4" y="237.2">6</text>
<text x="258.4" y="239.8">5</text>
<text x="420.1" y="235.9">E</text>
<text x="258.4" y="242.3">2</text>
<text x="258.4" y="244.9">3</text>
<text x="150.9" y="247.1" transform="rotate(-90 150.9 247.1)">57</text>
<text x="258.4" y="247.4">7</text>
<text x="267.7" y="254.7" transform="rotate(-90 267.7 254.7)">4</text>
<text x="35" y="269.3">1</text>
<text x="85" y="269.3">2</text>
<text x="135" y="269.3">3</text>
<text x="185" y="269.3">4</text>
<text x="235" y="269.3">5</text>
<text x="285" y="269.3">6</text>
<text x="335" y="269.3">7</text>
<text x="385" y="269.3">8</text>
</g>
<g font-size="1.8" fill="#008484">
<text x="130.8" y="16.1">H101</text>
<text x="143.5" y="16.1">H102</text>
<text x="130.8" y="18.6">M2</text>
<text x="130.8" y="23.7">H103</text>
<text x="143.5" y="18.6">M2</text>
<text x="143.5" y="23.7">H104</text>
<text x="130.8" y="26.3">M2.5</text>
<text x="143.5" y="26.3">M2.5</text>
<text x="58.5" y="35.2">F101</text>
<text x="67.3" y="30.1">VBUS</text>
<text x="126.2" y="33.9">GND</text>
<text x="138.9" y="33.9">GND</text>
<text x="326.8" y="35.2">3.3V</text>
<text x="58.8" y="37.7">1.1A</text>
<text x="76.2" y="37.7">PWR_FLAG</text>
<text x="196.8" y="40.3">VBUS</text>
<text x="234.1" y="41.5">3.3V</text>
<text x="23.6" y="47.2">B4B-XH-A</text>
<text x="29.5" y="44.7">J101</text>
<text x="210.2" y="47.9">WL9005S5-33</text>
<text x="214.6" y="45.3">U101</text>
<text x="52.1" y="52.9">PWR_FLAG</text>
<text x="94" y="50.4">VBUS</text>
<text x="212.3" y="51.7">IN</text>
<text x="218.2" y="51.7">OUT</text>
<text x="43.7" y="59.3">GND</text>
<text x="96.3" y="58.4" transform="rotate(-90 96.3 58.4)">VP</text>
<text x="99.8" y="56.2">U102</text>
<text x="190.1" y="59.3">4.7uF</text>
<text x="190.5" y="56.7">C101</text>
<text x="212.3" y="54.2">EN</text>
<text x="218" y="58.2" transform="rotate(-90 218 58.2)">GND</text>
<text x="226.9" y="59.3">4.7uF</text>
<text x="227.3" y="56.7">C102</text>
<text x="86.9" y="64.5">CH1</text>
<text x="102.1" y="64.5">CH2</text>
<text x="197.4" y="68.2">GND</text>
<text x="215.1" y="68.2">GND</text>
<text x="234.2" y="68.2">GND</text>
<text x="326.9" y="66.9">GND</text>
<text x="387.9" y="68.2">GND</text>
<text x="96.3" y="73.7" transform="rotate(-90 96.3 73.7)">VN</text>
<text x="94.5" y="82.1">GND</text>
<text x="367.4" y="96.2">3.3V</text>
<text x="268.4" y="102.5">3.3V</text>
<text x="372.1" y="105">R101</text>
<text x="372.1" y="107.5">10k</text>
<text x="401.3" y="113.9">J104</text>
<text x="121.9" y="115.8">C103</text>
<text x="121.9" y="118.3">100nF</text>
<text x="135.9" y="115.8">C104</text>
<text x="135.9" y="118.3">100nF</text>
<text x="177.8" y="115.8">C105</text>
<text x="177.8" y="118.3">100nF</text>
<text x="193" y="115.8">C106</text>
<text x="193" y="118.3">100nF</text>
<text x="208.3" y="115.8">C107</text>
<text x="208.3" y="118.3">100nF</text>
<text x="223.5" y="115.8">C108</text>
<text x="223.5" y="118.3">100nF</text>
<text x="238.8" y="115.8">C109</text>
<text x="238.8" y="118.3">100nF</text>
<text x="254" y="115.8">C110</text>
<text x="254" y="118.3">100nF</text>
<text x="269.2" y="115.8">C111</text>
<text x="269.2" y="118.3">100nF</text>
<text x="369.6" y="119.6">C112</text>
<text x="401.3" y="116.4">Button</text>
<text x="57.2" y="121.5">R102</text>
<text x="57.2" y="124.1">1k</text>
<text x="369.6" y="122.1">100nF</text>
<text x="387.9" y="122.8">GND</text>
<text x="116.1" y="126.6">GND</text>
<text x="130" y="126.6">GND</text>
<text x="172" y="126.6">GND</text>
<text x="187.2" y="126.6">GND</text>
<text x="202.4" y="126.6">GND</text>
<text x="217.7" y="126.6">GND</text>
<text x="232.9" y="126.6">GND</text>
<text x="248.2" y="126.6">GND</text>
<text x="263.4" y="126.6">GND</text>
<text x="363.7" y="130.4">GND</text>
<text x="55.9" y="138">SW101</text>
<text x="123.2" y="138.7">C113</text>
<text x="124.6" y="141.2">1uF</text>
<text x="177.8" y="138.7">C114</text>
<text x="177.8" y="141.2">1uF</text>
<text x="52.6" y="149.5">GND</text>
<text x="130" y="149.5">GND</text>
<text x="172" y="149.5">GND</text>
<text x="129.5" y="157.1">U103</text>
<text x="129.5" y="159.6">RP2040</text>
<text x="340.4" y="156.8">LED Driver</text>
<text x="351.7" y="156.8">Symbol</text>
<text x="57.2" y="166">R103</text>
<text x="104.1" y="167.2">R104</text>
<text x="130" y="164.7">RUN</text>
<text x="149.5" y="165.6" transform="rotate(-90 149.5 165.6)">DVDD</text>
<text x="154.5" y="166.3" transform="rotate(-90 154.5 166.3)">IOVDD</text>
<text x="166.3" y="164.7">GPIO0</text>
<text x="166.3" y="167.2">GPIO1</text>
<text x="341.8" y="163.4">LED_BRIGHTNESS</text>
<text x="401.3" y="162.2">J105</text>
<text x="401.3" y="164.7">Symbol</text>
<text x="409.3" y="164.7">Light</text>
<text x="57.2" y="168.5">1k</text>
<text x="105.4" y="169.8">27</text>
<text x="130" y="172.3">USB_DP</text>
<text x="146.9" y="171.2" transform="rotate(-90 146.9 171.2)">VREG_VOUT</text>
<text x="157.1" y="169.1" transform="rotate(-90 157.1 169.1)">USB_VDD</text>
<text x="159.6" y="170" transform="rotate(-90 159.6 170)">ADC_AVDD</text>
<text x="162.2" y="168.4" transform="rotate(-90 162.2 168.4)">VREG_IN</text>
<text x="166.3" y="169.8">GPIO2</text>
<text x="166.3" y="172.3">GPIO3</text>
<text x="340.4" y="173.3">LED Driver</text>
<text x="351.7" y="173.3">X (left)</text>
<text x="104.1" y="177.4">R105</text>
<text x="105.4" y="179.9">27</text>
<text x="130" y="174.9">USB_DM</text>
<text x="166.3" y="174.9">GPIO4</text>
<text x="166.3" y="177.4">GPIO5</text>
<text x="166.3" y="179.9">GPIO6</text>
<text x="341.8" y="179.9">LED_BRIGHTNESS</text>
<text x="401.3" y="178.7">J106</text>
<text x="55.9" y="182.5">SW102</text>
<text x="130" y="182.5">QSPI_SS</text>
<text x="166.3" y="182.5">GPIO7</text>
<text x="166.3" y="185">GPIO8</text>
<text x="401.3" y="181.2">X Light</text>
<text x="130" y="187.6">QSPI_SD0</text>
<text x="130" y="190.1">QSPI_SD1</text>
<text x="165.1" y="190.1">GPIO10</text>
<text x="166.3" y="187.6">GPIO9</text>
<text x="340.4" y="189.8">LED Driver</text>
<text x="351.7" y="189.8">B</text>
<text x="52.6" y="193.9">GND</text>
<text x="130" y="192.6">QSPI_SD2</text>
<text x="130" y="195.2">QSPI_SD3</text>
<text x="130" y="197.7">QSPI_SCLK</text>
<text x="165.1" y="192.6">GPIO11</text>
<text x="165.1" y="195.2">GPIO12</text>
<text x="165.1" y="197.7">GPIO13</text>
<text x="341.8" y="196.4">LED_BRIGHTNESS</text>
<text x="401.3" y="195.2">J107</text>
<text x="401.3" y="197.7">B</text>
<text x="403.8" y="197.7">Light</text>
<text x="165.1" y="200.3">GPIO14</text>
<text x="165.1" y="202.8">GPIO15</text>
<text x="165.1" y="205.3">GPIO16</text>
<text x="165.1" y="207.9">GPIO17</text>
<text x="265.8" y="204.1">3.3V</text>
<text x="340.4" y="206.3">LED Driver</text>
<text x="351.7" y="206.3">O</text>
<text x="59.8" y="214.2">Y101</text>
<text x="94" y="214.2">R106</text>
<text x="130" y="210.4">XIN</text>
<text x="165.1" y="210.4">GPIO18</text>
<text x="165.1" y="213">GPIO19</text>
<text x="165.1" y="215.5">GPIO20</text>
<text x="341.8" y="213">LED_BRIGHTNESS</text>
<text x="401.3" y="211.7">J108</text>
<text x="401.3" y="214.2">O Light</text>
<text x="50.4" y="216.8">ABLS-12.000MHZ-B4-T</text>
<text x="50.8" y="219.4">XIN</text>
<text x="71.1" y="219.4">XO_CRYSTAL</text>
<text x="95.3" y="216.8">1k</text>
<text x="102.9" y="219.4">XO_MCU</text>
<text x="130" y="220.6">XOUT</text>
<text x="165.1" y="218">GPIO21</text>
<text x="165.1" y="220.6">GPIO22</text>
<text x="272.1" y="218.7">100nF</text>
<text x="273" y="216.1">C115</text>
<text x="165.1" y="223.1">GPIO23</text>
<text x="165.1" y="225.7">GPIO24</text>
<text x="254" y="227.6">R107</text>
<text x="279.9" y="226.9">GND</text>
<text x="340.4" y="222.8">LED Driver</text>
<text x="351.7" y="222.8">X (Right)</text>
<text x="50.8" y="228.8">C116</text>
<text x="50.8" y="231.4">27pF</text>
<text x="81.3" y="228.8">C117</text>
<text x="81.3" y="231.4">27pF</text>
<text x="130" y="230.7">SWCLK</text>
<text x="130" y="233.3">SWD</text>
<text x="159.3" y="233.3">GPIO26_ADC0</text>
<text x="165.1" y="228.2">GPIO25</text>
<text x="254" y="230.1">10k</text>
<text x="269.2" y="229.5">U104</text>
<text x="269.2" y="232">W25Q40CLSNIG</text>
<text x="341.8" y="229.5">LED_BRIGHTNESS</text>
<text x="401.3" y="228.2">J109</text>
<text x="401.3" y="230.7">X Light</text>
<text x="159.3" y="235.8">GPIO27_ADC1</text>
<text x="159.3" y="238.4">GPIO28_ADC2</text>
<text x="260.9" y="235.8">~{CS}</text>
<text x="260.9" y="238.4">CLK</text>
<text x="268.8" y="236.7" transform="rotate(-90 268.8 236.7)">VCC</text>
<text x="45" y="240.9">GND</text>
<text x="75.4" y="240.9">GND</text>
<text x="130" y="240.9">TESTEN</text>
<text x="152" y="243.3" transform="rotate(-90 152 243.3)">GND</text>
<text x="159.3" y="240.9">GPIO29_ADC3</text>
<text x="260.9" y="240.9">DI/IO_{0}</text>
<text x="260.9" y="243.4">DO/IO_{1}</text>
<text x="260.9" y="246">~{WP}/IO_{2}</text>
<text x="260.9" y="248.5">~{HOLD}/~{RESET}/IO_{3}</text>
<text x="268.8" y="252.2" transform="rotate(-90 268.8 252.2)">GND</text>
<text x="149.1" y="258.7">GND</text>
<text x="265.9" y="262.5">GND</text>
</g>
<text font-size="1.8" fill="#dd8500" x="44.4" y="40.3">VBUS_CON</text>
<g font-size="1.8" fill="#0000c2">
<text x="340.4" y="41.7">SWD</text>
<text x="345.8" y="41.7">Connector</text>
<text x="396.9" y="41.7">UART Connector</text>
<text x="40" y="109">Debug</text>
<text x="47.3" y="109">Switches</text>
<text x="40.6" y="206.8">12</text>
<text x="44.5" y="206.8">MHz</text>
<text x="49.8" y="206.8">Clock</text>
</g>
<g font-size="1.8" fill="#9a3dba">
<text x="122" y="42.8">DP_USB_+</text>
<text x="122" y="45.4">DP_USB_-</text>
<text x="91.4" y="171.1">DP_USB_+</text>
<text x="91.4" y="173.6">DP_USB_-</text>
<text x="111.8" y="171.1">DP_USB_RP_+</text>
<text x="111.8" y="173.6">DP_USB_RP_-</text>
</g>
<g font-size="1.8" fill="#a1a1a1">
<text x="336.5" y="46.7">1</text>
<text x="336.5" y="49.3">2</text>
<text x="336.5" y="51.8">3</text>
<text x="342.9" y="52.3">J102</text>
<text x="397.4" y="53.1">1</text>
<text x="336.5" y="54.4">4</text>
<text x="336.5" y="56.9">5</text>
<text x="342.9" y="54.8">SWD</text>
<text x="397.4" y="55.6">2</text>
<text x="397.4" y="58.2">3</text>
<text x="403.9" y="55.5">J103</text>
<text x="403.9" y="58">UART</text>
</g>
<g font-size="1.8">
<text x="315" y="49.2">SWD</text>
<text x="315" y="51.7">SWCLK</text>
<text x="374.6" y="53">UART0_MCU_TX</text>
<text x="315" y="54.3">RUN</text>
<text x="374.6" y="55.5">UART0_MCU_RX</text>
<text x="26.7" y="114">RUN</text>
<text x="316.2" y="112.7">~{BTN}</text>
<text x="54.6" y="129.2">RUN_SW</text>
<text x="26.7" y="158.4">QSPI_~{CS}</text>
<text x="91.4" y="163.5">RUN</text>
<text x="186.1" y="166">UART0_MCU_RX</text>
<text x="186.4" y="163.5">UART0_MCU_TX</text>
<text x="316.2" y="162.2">LED_BRIGHNESS_SYM</text>
<text x="54.6" y="173.6">~{USB_BOOT}</text>
<text x="316.2" y="178.7">LED_BRIGHNESS_XL</text>
<text x="91.4" y="181.3">QSPI_~{CS}</text>
<text x="91.4" y="191.4">QSPI_SD2</text>
<text x="91.4" y="188.9">QSPI_SD1</text>
<text x="91.4" y="186.3">QSPI_SD0</text>
<text x="91.4" y="196.5">QSPI_CLK</text>
<text x="91.4" y="194">QSPI_SD3</text>
<text x="316.2" y="195.2">LED_BRIGHNESS_B</text>
<text x="182" y="209.2">LED_BRIGHNESS_XR</text>
<text x="196.9" y="204.1">~{BTN}</text>
<text x="183.1" y="211.7">LED_BRIGHNESS_O</text>
<text x="183.2" y="214.3">LED_BRIGHNESS_B</text>
<text x="316.2" y="211.7">LED_BRIGHNESS_O</text>
<text x="180.7" y="219.4">LED_BRIGHNESS_SYM</text>
<text x="182.2" y="216.8">LED_BRIGHNESS_XL</text>
<text x="102.9" y="229.5">SWCLK</text>
<text x="102.9" y="232.1">SWD</text>
<text x="316.2" y="228.3">LED_BRIGHNESS_XR</text>
<text x="223.5" y="237.1">QSPI_CLK</text>
<text x="223.5" y="234.6">QSPI_~{CS}</text>
<text x="223.5" y="239.7">QSPI_SD0</text>
<text x="223.5" y="244.8">QSPI_SD2</text>
<text x="223.5" y="242.2">QSPI_SD1</text>
<text x="223.5" y="247.3">QSPI_SD3</text>
</g>
<g font-size="1.8" fill="#c2c200">
<text x="118.1" y="108.9">DVDD_1.1V</text>
<text x="358.3" y="160.9">LED_V+</text>
<text x="358.3" y="166">LED_V-</text>
<text x="358.3" y="177.4">LED_V+</text>
<text x="358.3" y="182.5">LED_V-</text>
<text x="358.3" y="193.9">LED_V+</text>
<text x="358.3" y="199">LED_V-</text>
<text x="358.3" y="215.5">LED_V-</text>
<text x="358.3" y="210.4">LED_V+</text>
<text x="358.3" y="226.9">LED_V+</text>
<text x="358.3" y="232">LED_V-</text>
</g>
<g font-size="1.8" fill="#848400">
<text x="340.4" y="170">File:</text>
<text x="345.6" y="170">led_driver.kicad_sch</text>
<text x="340.4" y="186.5">File:</text>
<text x="345.6" y="186.5">led_driver.kicad_sch</text>
<text x="340.4" y="203">File:</text>
<text x="345.6" y="203">led_driver.kicad_sch</text>
<text x="340.4" y="219.5">File:</text>
<text x="345.6" y="219.5">led_driver.kicad_sch</text>
<text x="340.4" y="236">File:</text>
<text x="345.6" y="236">led_driver.kicad_sch</text>
</g>
<g font-size="1.5" fill="#840000">
<text x="312.8" y="267">File:</text>
<text x="317.8" y="267">Control</text>
<text x="325.4" y="267">Board.kicad_sch</text>
</g>
<g font-size="1.4" fill="#0000c2">
<text x="139.2" y="105.3">Distribute</text>
<text x="147.7" y="105.3">100nF</text>
<text x="153.6" y="105.3">caps</text>
<text x="158.3" y="105.3">to</text>
<text x="160.9" y="105.3">power</text>
<text x="166.5" y="105.3">pins</text>
<text x="103.6" y="139.5">Place</text>
<text x="109" y="139.5">close</text>
<text x="114.2" y="139.5">to</text>
<text x="116.9" y="139.5">pin</text>
<text x="120.4" y="139.5">45</text>
<text x="184.9" y="139.5">Place</text>
<text x="190.3" y="139.5">close</text>
<text x="195.5" y="139.5">to</text>
<text x="198.2" y="139.5">pin</text>
<text x="201.7" y="139.5">44</text>
</g>
</svg>
